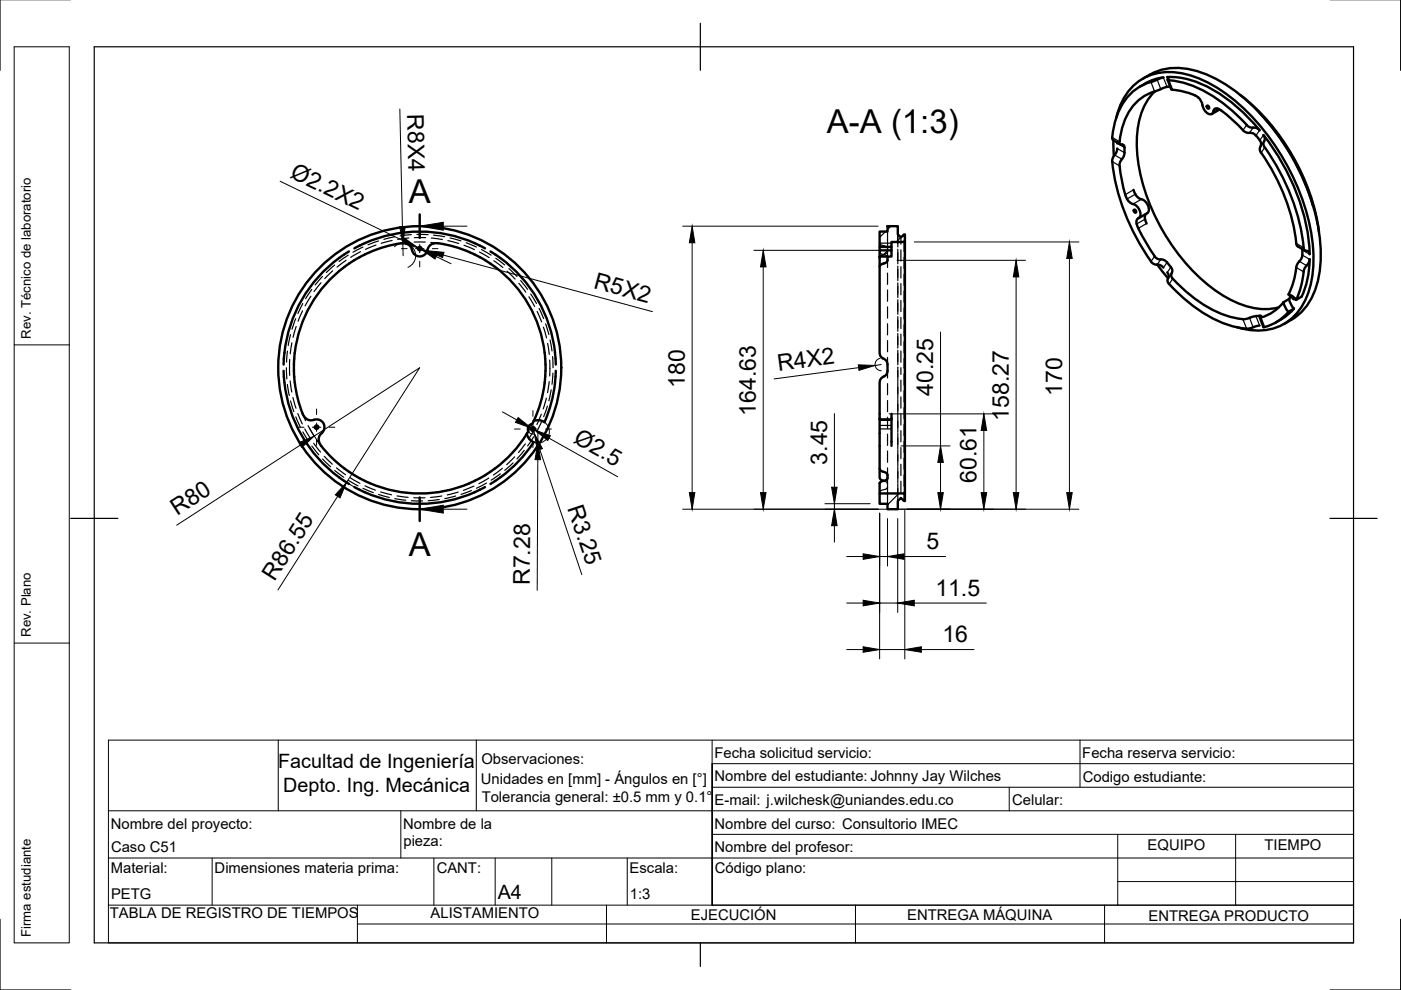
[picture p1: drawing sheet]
<svg xmlns="http://www.w3.org/2000/svg" width="297mm" height="210mm" viewBox="0 0 297 210" stroke-linecap="round" stroke-linejoin="round" font-family="sans-serif">
<!-- layer: Visible -->
<g fill="none" stroke="#000" stroke-width=".51">
<path d="M242.3 16.7a12.7 12.7 0 0 1 11.7-1.6 34.3 34.3 0 0 1 15.8 12.1 47.2 47.2 0 0 1 10.2 25 19.3 19.3 0 0 1-3 12.8 12.5 12.5 0 0 1-4.8 3.7M242.9 17.7l-1.2 .7M246.7 16.4l-1.7 .7a11.1 11.1 0 0 0-8.4 8l-.8 4M246.7 16.4l-2.3 .6-1.5 .7M247.4 18.4l-2.6 1M247.5 16.3a20.6 20.6 0 0 1 13.1 5 40 40 0 0 1 6.5 6.3M247.5 16.4l.3 .1a.26 .26 0 0 0-.3 .4 .26 .26 0 0 0 .4 .2M247.5 16.9l.8 2 .2 .1a15.1 15.1 0 0 1 4.8 1.2M247.9 17a24.4 24.4 0 0 1 14.1 7.2l2.3 2.3M248.1 18.4h-.7M235.8 29.1l.2 .6 1.6 .9M236.1 29.7l.1 3.3"/>
<path d="M236.7 24.9a11.8 11.8 0 0 1 8.2-9.3 16.8 16.8 0 0 1 12.4 2.6 46.2 46.2 0 0 1 18.5 23.3 33.7 33.7 0 0 1 2.1 18.9 11.9 11.9 0 0 1-8 9.3 13.5 13.5 0 0 1-7.6-.3M236.9 30.2v.2M236.9 31.5l-.2 .7-.8 1.5a39 39 0 0 0 4.8 16.3l3.3 5.4a1.87 1.87 0 0 0 1.9 .8l.8 .5M237.4 30a.54 .54 0 0 0 .1 .6 .54 .54 0 0 0 .6 .1 1 1 0 0 1 .3 1.1l-.1 1.3-.8 1.1-.2 .8 .5 3.2 .8 3.1M237.4 30a12.2 12.2 0 0 1 5.5-9.8l1.9-.8a14.7 14.7 0 0 0-3.8 10.7 41.4 41.4 0 0 0 10.4 25.7 27.3 27.3 0 0 0 14.4 9.5 11.4 11.4 0 0 0 5.4-.1M253.3 20.2a2.85 2.85 0 0 1 1.7 2.5l.2 .4a1.45 1.45 0 0 0 1.8 1l.3-.5M255.9 22.4l.3 .1 .1 .5-.3-.1zM257.3 23.6a.78 .78 0 0 1 .5-.6 .78 .78 0 0 1 .8 .2l2.7 2.1 2.3 2.3a2.16 2.16 0 0 0 1.9 .6l.8 .5a2.23 2.23 0 0 1 1 2.2 1.24 1.24 0 0 0 .1 1.5M258.6 23.2l-1.7 1M263 20.1a45.7 45.7 0 0 1 16.6 29M264.3 26.5a2.2 2.2 0 0 0 1.9 .6l.9 .5M267.1 24a47.2 47.2 0 0 1 11.3 19.6"/>
<path d="M267.4 32.4a42.4 42.4 0 0 1 7.5 19.6l1.8 1.1M267.9 28.7a1.45 1.45 0 0 1 0 1.7l.1 .6a46.2 46.2 0 0 1 8.4 21.5M267.9 28.6a44.8 44.8 0 0 1 9.8 25.3M74 53.3l-.9 .6a28.9 28.9 0 0 0-13 23.4M75.1 55.2l-.9 .6a26.7 26.7 0 0 0-11.9 23l.1 .7a24.9 24.9 0 0 0 1.8 8.3M77.4 51.6l-2.3 1.1M77.4 51.5a28.9 28.9 0 0 1 23.2 0M78.4 53.5l-3.3 1.7M99.5 53.4a18.3 18.3 0 0 0-7.6-1.8 2.01 2.01 0 0 0-1.4 1.8 1.73 1.73 0 0 1-2 .9 1.73 1.73 0 0 1-1.3-1.7 1.93 1.93 0 0 0-2.1-1 26 26 0 0 0-6.6 1.8M99.5 53.5l2.8 1.4 2.6 1.7M100.6 51.6l2.2 1.1M104 53.3l.9 .6a28.8 28.8 0 0 1 12.9 23.4"/>
<path d="M105 56.6a26.6 26.6 0 0 1 10.5 18.2M186.5 49.1h1.7v-1.1h2.2v1.7l.6 .6 .9-.6v1.6h-2.9v1.1h-2.5zM186.5 53.1h2.5v1.3h-2.5zM186.5 52.4v.7M186.6 54.4l-.1 2.2M188.1 54.4l.1 .8a1.21 1.21 0 0 1-1.2 .8l-.4 .3-.1 .3v18.2a1.6 1.6 0 0 0 1.2 1.5l.5 .8v1.5a1.6 1.6 0 0 1-1.2 1.5l-.4 .4-.1 .6v7.8M189 52.4v.7M191.9 51.3v53.3M238.6 41.3a2.79 2.79 0 0 0 1.9 2.1 2.18 2.18 0 0 1 1.1 2.7 1.07 1.07 0 0 0-.6 1.4M240.3 40.2a2.79 2.79 0 0 0 1.7 2M240.4 44.5l.4 .1 .1 .5-.4-.1zM241 47.5l1.5 3.2 2.3 3.6"/>
<path d="M242 42.2a2.24 2.24 0 0 1 1.4 2.8l-2 1.2M243 45.4l-.3 .7 .4 1.3M244.8 54.3a1.96 1.96 0 0 0 1.8 .8l.8 .5M245.3 56.1l2.4 2.9M247.4 55.6l.8 1M247.5 57.8a1.05 1.05 0 0 1 .1 1.2M247.6 59a1.04 1.04 0 0 0 .3 1.2M248.2 56.7a1.36 1.36 0 0 1 .1 1.6l.1 .4a27.2 27.2 0 0 0 12.9 8.6l2.4 .4 2.6-.7M276.1 52.8v1.3M276.1 54.1l-.3 .9-.7 .9-.3 .7a16.5 16.5 0 0 1-1.6 5.8l1 .5 .6 .7 1.1-.7M276.4 52.5a.83 .83 0 0 0 1 .8l.3 .6M276.4 57.6a17.8 17.8 0 0 1-1.6 6"/>
<path d="M277.7 55l-.2 .7-.8 1.1-.3 .8M277.7 55a19.4 19.4 0 0 1-1.7 7.9M60.1 78.6l.1 1.1a28.9 28.9 0 0 0 13.8 22.9M115.5 74.8l.2 2.5-.1 2.2a25.8 25.8 0 0 1-2.4 9.8M117.8 78.6v1.1a30.2 30.2 0 0 1-2.4 9.8 2.33 2.33 0 0 0-2.2-.2M247.9 60.2a29.1 29.1 0 0 0 14.1 9.1l2.3 .4M266.3 67l1-.1 .1 .1-.3 .4 .3-.1M267.1 69l-2.8 .7M272.1 64a9.1 9.1 0 0 1-4.7 3.3M273.3 63.4l.5 1.3 .5 .7M273.5 62.5l.1 .6M273.5 63l-.2 .4-1.2 .7 .5 1.3 .6 .7a9 9 0 0 1-5.3 3.3l-.8-2.1"/>
<path d="M274 62.8v.4l.2 .2h.3v-.1M274.3 65.4l-1.1 .7M274.3 65.4l-1.7 1.7-2.1 1.3M64.2 87.7a1.93 1.93 0 0 0 2.3 1.3M66.5 89a1.71 1.71 0 0 1 2.2 1 1.71 1.71 0 0 1-.8 2.2 1.95 1.95 0 0 0 .2 2.3 27.1 27.1 0 0 0 7 6.2M111.7 92a26.6 26.6 0 0 1-10.9 9.8 26.3 26.3 0 0 1-22.3 .7M112 91.4l-.2 .4a1.66 1.66 0 0 0 .9 1.7l.4 .2M113.1 93.8a28.8 28.8 0 0 1-9.1 8.8M113.2 89.3l-.1 .2a.65 .65 0 0 1-.7 .6l-.5 .6 .1 .7M186.5 88.9v10.4a1.23 1.23 0 0 0 1.2 .9l.5 .4v.8l-.4 .4-.5 .2M186.5 99.3v1.9a.9 .9 0 0 0 .8 .8M186.5 88.9h2.5"/>
<path d="M189 88.9v5.6M189 87.7v1.2M75.1 100.7l3.3 1.8M75.1 103.3l1 .5a28.7 28.7 0 0 0 26.7-.5M186.5 104.6h5.4v1.6l-.9-.6-.6 .6v1.8h-2.2v-1.2h-1.7zM187.3 102l-.8 .4v2.2"/>
<circle cx="89" cy="52.7" r=".37"/>
<circle cx="89" cy="78" r="30"/>
<circle cx="67.1" cy="90.6" r=".37"/>
<circle cx="113" cy="91" r=".41"/>
</g>
<!-- layer: Hidden -->
<g fill="none" stroke="#000" stroke-width=".25">
<path d="M68.1 60l-1.5 1.8M68.4 58.6l-1.6 1.8M70.5 57.4l-1.6 1.7M71 56.2l-1.8 1.6M73.4 55.2l-1.9 1.4M73.8 54.1l-1.9 1.3M76.4 53.4l-2 1.2M76.9 52.4l-2.1 1.1M79.7 52l-2.2 .9M80.2 51.1l-2.2 .8M83.1 51l-2.3 .6M83.7 50.2l-2.3 .6"/>
<path d="M86.6 51.4l-1.5 .2M86.7 50.5l-2.4 .3M87.2 49.8l-2.3 .2M87.8 51.3h2.4M87.9 50.4h2.3M88.4 49.7l2.4 .1M91.4 51.4l1.5 .2M91.4 50.5l2.4 .3M91.9 49.9l2.4 .3M95 51l2.3 .6M95.4 50.5l2.3 .6M98.4 52l2.2 .9"/>
<path d="M98.8 51.5l2.2 .9M101.7 53.4l2 1.2M102.1 52.9l2 1.2M104.7 55.3l1.9 1.4M105.1 54.8l1.9 1.4M107.5 57.5l1.7 1.7M107.9 57l1.7 1.6M110.4 59.5l1.4 1.9M186.5 53.5l.2 .3 .6 .2M187.3 54l.8 .4M187.3 54l-.7 .4M188.2 49.1v3.6l-.3-.4-1-.3-.4-.3v-.1h2.5"/>
<path d="M188.2 57.9v2.4M188.2 55.2v1.5M188.2 53.3l-.2 .4-.7 .3M188.2 52.7v1.8M190.4 51.7v-2v2.7M190.4 52.8v2.4M190.4 56.4v2.4M190.4 60v2.4M190.4 53.5v2.4M190.4 57.1v2.4M191 50.3v1.5M191 53v2.4"/>
<path d="M191 56.6v2.3M191.7 58.1v2.4M191.7 54.6v2.4M191.7 51v2.4M191.7 49.7v.1M60.7 78l.1 2.3M60.9 74.4l-.2 2.4M61.4 76.2v3.4M61.6 70.9l-.5 2.4M61.9 72.7l-.4 2.3M62.7 67.6l-.8 2.2M62.8 69.2l-.7 2.3"/>
<path d="M64.1 65.9l-.9 2.2M64.2 64.4l-1 2.1M65.9 62.8l-1.2 2M66.1 61.4l-1.3 1.9M110 60.1l1.5 1.8M112.1 62.9l1.2 2.1M112.5 62.3l1.2 2M113.9 66l.9 2.2M114.3 65.4l1 2.2M115.2 69.4l.7 2.2M115.7 68.7l.7 2.2M116.1 72.8l.4 2.4"/>
<path d="M116.5 76.3v3.4M116.6 72.1l.4 2.3M117.2 75.6l.1 2.4M117.2 79.1l-.2 2.4M188.2 78.6v1.6M188.2 75.8v1.5M188.2 72.2v2.4M188.2 68.6v2.4M188.2 65.1v2.4M188.2 61.5v2.4M190.4 63.6v2.3M190.4 67.1v2.4"/>
<path d="M190.4 70.7v2.4M190.4 74.3v2.4M190.4 60.7v2.4M190.4 64.3v2.3M190.4 67.8v2.4M190.4 71.4v2.4M190.4 75v2.4M190.4 78.6v2.3M190.4 77.8v2.1M191 60.1v2.4M191 63.7v2.4M191 67.3v2.4"/>
<path d="M191 70.8v2.4M191 74.4v2.4M191 77.9v1.5M191.7 76v2.1M191.7 72.4v2.4M191.7 68.8v2.4M191.7 65.3v2.4M191.7 61.7v2.4M191.7 79.3v2.4M60.9 81.5l.4 2.4M61.5 80.8l.4 2.3M61.6 85l.7 2.3"/>
<path d="M62.1 84.3l.7 2.3M62.7 88.4l1 2.1M63.1 87.7l1 2.2M64.2 87.7l.6 1.5M64.2 91.6l1.2 2M64.6 90.9l1.2 2.1M65.3 90.2l1.2 2.1M66.1 94.6l1.5 1.8M66.5 94l1.5 1.9M67.2 93.3l.9 1.2M68.4 97.3l1.7 1.7M68.7 96.7l1.7 1.7"/>
<path d="M71 99.8l1.9 1.4M71.4 99.2l1.9 1.4M106.5 99.3l-1.9 1.4M108.8 98.1l-1.8 1.6M109.1 96.9l-1.7 1.6M111.1 95.5l-1.5 1.8M111.4 94.1l-1.5 1.9M113.2 92.6l-1.3 1.9M113.3 91.1l-1.2 2M114.8 87.8l-1 2.2M114.8 89.4l-1 2.2M115.8 84.4l-.6 2.3"/>
<path d="M116.1 86.1l-.8 2.2M116.4 80.9l-.3 2.3M116.9 82.6l-.5 2.4M186.5 89.1h2.5M186.5 90.2h2.5M186.5 90.9h2.5M188.2 99.2v1.5M188.2 95.6v2.4M188.2 92v2.4M188.2 88.5v2.4M188.2 84.9v2.4M188.2 81.3v2.4"/>
<path d="M190.4 82.1v2.4M190.4 85.7v2.4M190.4 89.3v2.3M190.4 92.9v2.3M190.4 96.4v2.4M190.4 100v2.4M190.4 81.1v2.4M190.4 84.7v2.4M190.4 88.3v2.3M190.4 91.8v2.4M190.4 95.4v2.4M190.4 99v2.4"/>
<path d="M191 80.6v2.4M191 84.2v2.3M191 87.7v2.4M191 91.3v2.4M191 94.9v2.4M191 98.4v2.4M191.7 97.1v2.4M191.7 93.5v2.4M191.7 90v2.4M191.7 86.4v2.4M191.7 82.8v2.4M73.9 101.8l2 1.2"/>
<path d="M74.3 101.3l2 1.2M77 103.5l2.1 1M77.4 103l2.2 .9M80.3 104.8l2.2 .7M80.7 104.3l2.3 .6M83.7 105.7l2.3 .4M84.2 105.1l2.3 .3M87.2 106.2h2.4M87.7 105.5h2.4M93.1 105.9l-2.3 .3M93.7 105.2l-2.4 .3M96.6 105.2l-2.3 .5"/>
<path d="M97.1 104.3l-2.3 .6M99.9 104l-2.2 .8M100.5 103.1l-2.2 .9M103.1 102.4l-2.1 1.1M103.6 101.4l-2.1 1.1M106.1 100.5l-2 1.3M186.5 104.4l.4-.4 1-.3 .3-.4v3.5M187.3 102l.7 .2 .2 .4M188.2 101.4v1.9M190.4 103.6v2.5M190.4 102.5v2.4M191 102v2.4"/>
<path d="M191.7 104.3v1.9M191.7 100.7v2.4"/>
</g>
<!-- layer: Visible Narrow -->
<g fill="none" stroke="#000" stroke-width=".25">
<path d="M244 17.4l.8 2M245.3 16.9l.8 2M246.7 16.4l.7 2M247.5 16.4l.1 .3M247.9 17.1l.7 1.9M235.8 34.3l1.6 .9M235.8 29.1l1.6 .9M236.3 32.9l1.6 .9M236.9 31.5l1.5 .9M236.9 30.4l1.5 .9M258.2 23.1l-1 .5M264.3 26.5l-.8 1.1"/>
<path d="M265.7 27.1l-.8 1.1M267.1 27.6l-.8 1.1M267.9 28.7l-.8 1.1M268 30l-.7 1.1M268.1 31.3l-.7 1.1M240.3 40.3l-1.8 1M240.7 41.2l-1.8 1M242 42.3l-1.8 1M242.8 46.5l-1.8 1M243.1 47.4l-1.8 1M244.8 54.3l-.8 1.1M246.1 55l-.8 1.1"/>
<path d="M247.4 55.6l-.7 1.1M248.2 56.7l-.7 1.1M248.4 57.9l-.8 1.1M248.6 59.1l-.7 1.1M274.8 51.6l1.6 .9M274.8 56.7l1.6 .9M275.5 55.4l1.5 .9M276.1 54.1l1.6 .9M276.1 53l1.6 .9M263.5 67.7l.8 2M264.9 67.4l.8 2M266.3 67l.8 2"/>
<path d="M267.1 67l.1 .2M267.4 67.3l.7 2"/>
</g>
<!-- layer: BOM -->
<path d="M3 9.9h11.7v190h-11.7zM3 73.1h11.7M3 136.3h11.7" fill="none" stroke="#000" stroke-width=".21"/>
<!-- layer: Border -->
<path d="M0 -.1v15M297 -.1v15M20 9.9h267v190h-267zM148.5 4.9v10M15 109.9h10M282 109.9h10M0 194.9v15h15M148.5 199.9v5M297 194.9v15h-15" fill="none" stroke="#000" stroke-width=".25"/>
<!-- layer: TitleBlock -->
<g fill="none" stroke="#000" stroke-width=".21">
<path d="M59 156.9v15M101 156.9v15M151 156.9v35v-30h136M229 156.9v10M23 171.9h264M85 171.9v10M151 166.9h136M151 176.9h136M214 166.9v5M237 176.9v15M262 176.9v15M23 191.9v8h264v-43h-264v35h264h-136"/>
<path d="M23 181.9h264M45 181.9v10M75.8 195.9h211.2M75.8 191.9v8M92 181.9v10M105 181.9v10M117 181.9v10M128.6 191.9v8M133 181.9v10M181.4 191.9v8M234.2 191.9v8M237 186.9h50"/>
</g>
<!-- layer: Hatching -->
<path d="M187.7 49.1l-1.2 1.2M188.2 53.1l-1.3 1.3M188.9 48l-.7 .7M189 52.3v.1M191 50.3l-1 1M190.6 104.6l-2.4 2.4" fill="none" stroke="#000" stroke-width=".25"/>
<!-- layer: Section Lines -->
<path d="M89 45.5v5M89 105.5v5" fill="none" stroke="#000" stroke-width=".51"/>
<path d="M94 48h5M94 108h5" fill="none" stroke="#000" stroke-width=".21"/>
<path d="M89 48l5-.9v1.7zM89 108l5-.9v1.7z" fill="#000" stroke="#000" stroke-width=".21"/>
<!-- layer: FD_Dimensions -->
<g fill="none" stroke="#000" stroke-width=".21">
<path d="M59.4 38.4l26.1 12.6M84.8 23.1l.5 25M83.6 52.3a2.66 2.66 0 0 1 4.1 .5 2.66 2.66 0 0 1-1.2 3.9M85.4 51.6l.1 2.6M88.7 52.5l.6 .4M89 52.7l1.6 .5M92.5 54.4l3.1 1.5M94 54.1l44.3 12M144.7 48h41.5M146.7 51.5v53M159.8 53.1h27.2M161.8 56.6v47.9"/>
<path d="M190.2 55.2h27.2M193.8 51.3h34.9M215.4 58.7v45.8M226.7 54.8v49.7M115.6 76.8a26.7 26.7 0 0 1-19.5 26.8 26.7 26.7 0 0 1-30.5-12.9M182.1 77.9l-18 2.4M186.6 76a1.32 1.32 0 0 0-1.1 1.4 1.32 1.32 0 0 0 1.3 1.2M186.8 77.3l-1.3 .2M199.4 70.4v24.1M63.7 94.4l-26.2 17M66.6 92.5l22.4-14.5-15.5 24.3M106.5 87.3l3.1 1.7"/>
<path d="M112 91.4a1.09 1.09 0 0 0 1.3 .6M112.6 90.8l.7 .4M113 91l.3 1M114 97.4l-.1 27.8M114 91.5v2.5M114.4 95.3l9 26.5M115.4 89.5a2.42 2.42 0 0 1 .5 3.6 2.42 2.42 0 0 1-3.6 0M116.4 92.9l14.6 8.2M176.9 87.7v15.6M188.5 87.7h22.1M191 94.5h10.4M199.4 98v6.5"/>
<path d="M208.6 91.3v13.2M71.6 105.2l-12.7 19.9M71.8 101.1l3.8 2.4M144.7 108h43.6M174.9 106.8h9.6M176.9 106.8v1.2M176.9 111.5v3.4M179.5 118h3.5M186.5 108.8v30.9M186.5 118h1.7M188.2 110v10M190.2 108h38.5"/>
<path d="M190.3 110v19.9M191.7 118h8.8M191.8 108.2v31.5M179.5 137.7h3.5M179.5 127.9h3.5M186.5 137.7h5.3M186.5 127.9h3.8M193.8 127.9h15.3M195.3 137.7h11.2"/>
</g>
<g fill="#000" stroke="#000" stroke-width=".21">
<path d="M85.8 50.5l2.9 2-3.4-.9zM84.8 48.1l1.1-.1-.5 3.6zM89.3 52.9l3.4 1-.5 1zM90.6 53.2l3.5 .3-.3 1.1zM146.7 48l.6 3.5h-1.1zM161.8 53.1l.6 3.5h-1.2zM215.4 55.2l.6 3.5h-1.2zM226.7 51.3l.6 3.5h-1.1zM182 77.4l3.5 .1-3.4 1zM63.4 93.9l3.2-1.4-2.6 2.4zM109.9 88.5l2.7 2.3-3.3-1.3zM114 94l.6 3.5-1.2-.1z"/>
<path d="M113.3 92l1.7 3.1-1.1 .4zM113.3 91.2l3.4 1.2-.6 1zM199.4 94.5l.6 3.5h-1.2zM208.6 87.7l.6 3.6h-1.2zM73.5 102.3l-1.4 3.3-1-.7zM146.2 104.5h1.1l-.6 3.5zM161.2 104.5h1.2l-.6 3.5zM176.9 108l.6 3.5h-1.2zM176.3 103.3h1.2l-.6 3.5zM183 117.4l3.5 .6-3.5 .6zM188.2 118l3.5-.6v1.2zM198.8 104.5h1.2l-.6 3.5z"/>
<path d="M208 104.5h1.2l-.6 3.5zM214.8 104.5h1.2l-.6 3.5zM226.2 104.5h1.1l-.6 3.5zM183 137.1l3.5 .6-3.5 .6zM183 127.3l3.5 .6-3.5 .6zM190.3 127.9l3.5-.6v1.2zM191.8 137.7l3.5-.6v1.2z"/>
</g>
<!-- layer: Smart Centers -->
<g fill="none" stroke="#000" stroke-width=".21">
<path d="M85.1 52.7h1.2M88.1 52.7h1.8M89 48.8v1.2M89 51.8v1.8M89 55.4v1.2M91.7 52.7h1.2M63.3 90.6h1.2M66.2 90.6h1.8M67.1 86.7v1.2M67.1 89.7v1.8M67.1 93.3v1.1M69.8 90.6h1.2"/>
<path d="M109.1 91h1.2M112.1 91h1.8M113 87.1v1.2M113 90.1v1.8M113 93.6v1.3M115.7 91h1.2"/>
</g>
<g font-size="7">
<text x="175.3" y="28.3">A-A (1:3)</text>
<text x="86.7" y="43">A</text>
<text x="86.7" y="118">A</text>
</g>
<g font-size="4.9">
<text x="86.4" y="24.2" transform="rotate(89 86.4 24.2)">R8X4</text>
<text x="61.3" y="37.5" transform="rotate(26 61.3 37.5)">Ø2.2X2</text>
<text x="125.7" y="61" transform="rotate(15 125.7 61)">R5X2</text>
<text x="145.2" y="82.2" transform="rotate(-90 145.2 82.2)">180</text>
<text x="165" y="78.7" transform="rotate(-8 165 78.7)">R4X2</text>
<text x="197.9" y="83.9" transform="rotate(-90 197.9 83.9)">40.25</text>
<text x="225.2" y="83.9" transform="rotate(-90 225.2 83.9)">170</text>
<text x="160.3" y="88.2" transform="rotate(-90 160.3 88.2)">164.63</text>
<text x="213.9" y="89.2" transform="rotate(-90 213.9 89.2)">158.27</text>
<text x="121.4" y="93.8" transform="rotate(29 121.4 93.8)">Ø2.5</text>
<text x="175.3" y="98.5" transform="rotate(-90 175.3 98.5)">3.45</text>
<text x="120.3" y="107.8" transform="rotate(71 120.3 107.8)">R3.25</text>
<text x="207" y="102.4" transform="rotate(-90 207 102.4)">60.61</text>
<text x="37.6" y="109.4" transform="rotate(-33 37.6 109.4)">R80</text>
<text x="196.5" y="116.4">5</text>
<text x="58.2" y="123.3" transform="rotate(-58 58.2 123.3)">R86.55</text>
<text x="112.4" y="124" transform="rotate(-90 112.4 124)">R7.28</text>
<text x="198.3" y="126.3">11.5</text>
<text x="199.8" y="136.2">16</text>
</g>
<g font-size="4.2">
<text x="59" y="162.9">Facultad de Ingeniería</text>
<text x="60" y="168">Depto. Ing. Mecánica</text>
<text x="105.5" y="190.7">A4</text>
</g>
<g font-size="3.1">
<text x="102.1" y="162">Observaciones:</text>
<text x="151.5" y="160.7">Fecha solicitud servicio:</text>
<text x="229.5" y="160.7">Fecha reserva servicio:</text>
<text x="102" y="166.3">Unidades en [mm] - Ángulos en [°]</text>
<text x="151.5" y="165.7">Nombre del estudiante: Johnny Jay Wilches</text>
<text x="229.6" y="165.7">Codigo estudiante:</text>
<text x="102.1" y="170.1">Tolerancia general: ±0.5 mm y 0.1°</text>
<text x="151.5" y="170.7">E-mail: j.wilchesk@uniandes.edu.co</text>
<text x="214.6" y="170.7">Celular:</text>
<text x="23.5" y="175.7">Nombre del proyecto:</text>
<text x="85.5" y="175.7">Nombre de la</text>
<text x="85.5" y="179.4">pieza:</text>
<text x="151.5" y="175.7">Nombre del curso: Consultorio IMEC</text>
<text x="23.5" y="185.2">Material:</text>
<text x="23.5" y="180.7">Caso C51</text>
<text x="45.5" y="185.2">Dimensiones materia prima:</text>
<text x="92.6" y="185.2">CANT:</text>
<text x="133.5" y="185.2">Escala:</text>
<text x="151.5" y="180.7">Nombre del profesor:</text>
<text x="151.6" y="185.2">Código plano:</text>
<text x="243.3" y="180.2">EQUIPO</text>
<text x="268.1" y="180.2">TIEMPO</text>
<text x="23.5" y="190.7">PETG</text>
<text x="133.5" y="190.7">1:3</text>
<text x="23.3" y="194.7">TABLA DE REGISTRO DE TIEMPOS</text>
<text x="91.3" y="194.6">ALISTAMIENTO</text>
<text x="146.5" y="195.1">EJECUCIÓN</text>
<text x="192.4" y="195.1">ENTREGA MÁQUINA</text>
<text x="243.5" y="195.2">ENTREGA PRODUCTO</text>
</g>
<g font-size="2.8">
<text x="6.5" y="71.9" transform="rotate(-90 6.5 71.9)">Rev. Técnico de laboratorio</text>
<text x="6.5" y="135.1" transform="rotate(-90 6.5 135.1)">Rev. Plano</text>
<text x="6.5" y="198.6" transform="rotate(-90 6.5 198.6)">Firma estudiante</text>
</g>
</svg>
